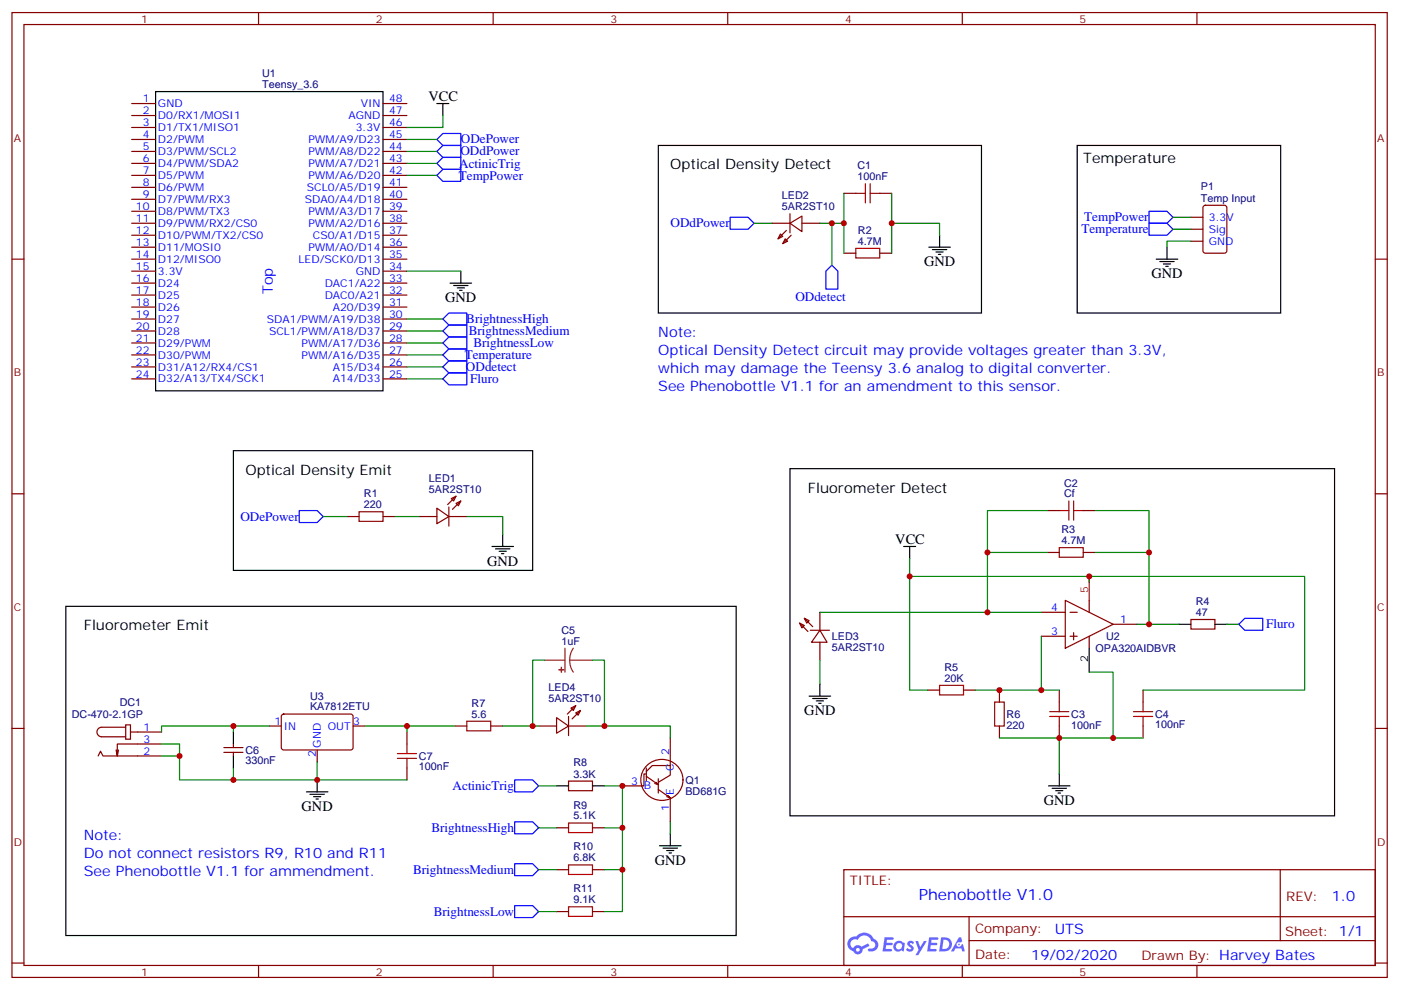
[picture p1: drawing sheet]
<svg xmlns="http://www.w3.org/2000/svg" width="413mm" height="292mm" viewBox="0 0 413 292" stroke-linecap="round" stroke-linejoin="round" font-family="sans-serif">
<path d="M194 42.9h95.3v49.4h-95.3zM317.5 42.9h60v49.4h-60zM68.8 132.8h88.2v35.3h-88.2zM232.8 138.1h160.5v102.3h-160.5zM19.4 178.7h197.6v97h-197.6z" fill="none" stroke="#000" stroke-width=".35"/>
<g fill="none" stroke="#870000" stroke-width=".35">
<path d="M3.5 3.7h405.4v284.3h-405.4zM7.1 7.2h398.2v277.3h-398.2zM76.2 3.7v3.5M145.3 3.7v3.5M214.5 3.7v3.5M283.6 3.7v3.5M352.8 3.7v3.5M3.5 76.4h3.6M405.3 76.4h3.6M3.5 145.5h3.6M405.3 145.5h3.6M3.5 214.7h3.6"/>
<path d="M405.3 214.7h3.6M248.7 256.3h156.6v28.2h-156.6zM377.3 256.3v20.9M248.7 270.1h156.5M285.6 277.2h119.6M285.6 270.1v14.2M3.5 283.8h3.6M76.2 284.5v3.5M145.3 284.5v3.5M214.5 284.5v3.5M283.6 284.5v3.5M352.8 284.5v3.5"/>
<path d="M405.3 283.8h3.6"/>
</g>
<g fill="#5487ff">
<path d="M267.7 277.5a1.22 1.22 0 0 1 1.7 .2l-.4 .6a.47 .47 0 0 0-.3-.4 .47 .47 0 0 0-.5 .2l.1 .2a1.14 1.14 0 0 1 .8 1.8 1.14 1.14 0 0 1-1.9 0l-.2-.2 .5-.6 .7 .5a.29 .29 0 0 0 .3-.3 .29 .29 0 0 0-.2-.3 1.04 1.04 0 0 1-.6-1.7z"/>
<path d="M260.7 276.2h2.4l.3 .2-.2 .5-1.8 .1-.1 .8h1.5l.3 .4-.3 .4h-1.6l-.2 1.1h1.7l.2 .3-.2 .3-2.6 .1z"/>
<path d="M273.8 276.2h2.4l.3 .2-.1 .5-1.8 .1-.2 .8h1.6l.3 .4-.4 .4-1.6-.1-.1 1.1 1.7 .1 .2 .3-.2 .3-2.6 .1z"/>
<path d="M282.6 276.2h.7l.3 1.3-.6 .3a.69 .69 0 0 0-1 .3 .69 .69 0 0 0 .4 .9 .69 .69 0 0 0 .9-.6l.5-.2 .6 2.2h-.8l-.2-.9h-1.8l-.5 .9h-.8z"/>
<path d="M269.8 277.3h.8l.6 1.8 1.1-1.8h.9l-2.6 4.2h-.8l.9-1.5z"/>
<path d="M277.4 276.2l-.6 4.2h1.3a2.11 2.11 0 0 0 2.5-2.1 2.11 2.11 0 0 0-2.5-2.1zM278.1 277a1.39 1.39 0 0 1 1.7 1.4 1.39 1.39 0 0 1-1.8 1.2h-.3z"/>
<path d="M263.7 277.8a1.54 1.54 0 0 0-.1 2.2 1.54 1.54 0 0 0 2.2 .1l.6 .3 .3-2.3-.2-.3h-.4a1.49 1.49 0 0 0-2.4 0zM264 278.8a.94 .94 0 0 1 1.8 0 .94 .94 0 0 1-1.8 0z"/>
<path d="M250.4 276.6a2.18 2.18 0 0 0 1.1 3.7 1.44 1.44 0 0 0 1.6 .9 1.44 1.44 0 0 0 1.2-1.4l2-1.1-.5-.7-1.9 1a1.47 1.47 0 0 0-2.4 .4 1.39 1.39 0 0 1-.7-1.9 1.39 1.39 0 0 1 2-.5 2.12 2.12 0 0 1 2.2-1.3 2.12 2.12 0 0 1 1.9 1.7 1.14 1.14 0 0 1 1.1 1.4 1.14 1.14 0 0 1-1.7 .7 .43 .43 0 0 0-.5 .4 .43 .43 0 0 0 .4 .5 1.98 1.98 0 0 0 2.5-1.2 1.98 1.98 0 0 0-1.2-2.6 3.1 3.1 0 0 0-5.3-.6l-.9 .1zM252.3 279.9a.55 .55 0 0 1 1.1 0 .55 .55 0 0 1-1.1 0z"/>
<circle cx="282.6" cy="278.3" r=".26"/>
</g>
<g fill="none" stroke="#a10000" stroke-width=".35">
<path d="M252.2 57h2.9M255.1 54.2v5.6M256.5 57h2.8M256.5 54.2v5.6M252.2 73.2h7.1v2.8h-7.1zM105.8 150.8h7.1v2.8h-7.1zM312.2 150.5h2.8M315 147.6v5.7M316.4 147.6v5.7M316.4 150.5h2.9M312.2 161.4h7.1v2.8h-7.1zM119.9 219.3v2.8"/>
<path d="M137.6 212.5h7v2.9h-7zM276.9 202h7.1v2.8h-7.1zM293.2 206.9h2.8v7.1h-2.8zM309.4 211.1h5.6M309.4 209.7h5.6M312.2 206.9v2.8M312.2 211.1v2.9M334.1 211.1h5.6M334.1 209.7h5.6M336.9 206.9v2.8M336.9 211.1v2.9M117.1 223.5h5.7"/>
<path d="M117.1 222.1h5.7M119.9 223.5v2.8M167.6 242.5h7v2.9h-7zM167.6 254.9h7v2.8h-7zM167.6 267.2h7v2.9h-7z"/>
</g>
<g fill="none" stroke="#870000" stroke-width=".35">
<path d="M38.8 30.5h7.1M38.8 34h7.1M38.8 37.6h7.1M112.9 30.5h7M112.9 34h7M112.9 37.6h7M38.8 41.1h7.1M38.8 44.6h7.1M38.8 48.2h7.1M38.8 51.7h7.1M38.8 55.2h7.1M38.8 58.7h7.1"/>
<path d="M112.9 41.1h7M112.9 44.6h7M112.9 48.2h7M112.9 51.7h7M112.9 55.2h7M112.9 58.7h7M248.7 57h3.5M259.3 57h3.5M38.8 65.8h7.1M38.8 62.3h7.1M38.8 69.3h7.1M38.8 72.8h7.1"/>
<path d="M38.8 76.4h7.1M38.8 79.9h7.1M112.9 65.8h7M112.9 62.3h7M112.9 69.3h7M112.9 72.8h7M112.9 76.4h7M112.9 79.9h7M227.5 65.8h5.3M230 69l.7 .7-1.4 .7zM231.4 70.4l.7 .7-1.4 .7zM231.8 67.9l-2.5 2.5"/>
<path d="M232.8 65.8l3.6-2.1v4.6zM232.8 63v5.6M233.2 69.3l-2.5 2.5M236.4 65.8h5.3M248.7 74.6h3.5M259.3 74.6h3.5M351 64h3.5M351 67.6h3.5M351 71.1h3.5M354.8 60.7l.4-.2h5.7l.6 .4 .1 13-.5 .7h-5.9l-.6-.4-.1-13zM38.8 83.4h7.1M38.8 87h7.1"/>
<path d="M38.8 90.5h7.1M38.8 94h7.1M38.8 97.5h7.1M112.9 83.4h7M112.9 87h7M112.9 90.5h7M112.9 94h7M112.9 97.5h7M38.8 101.1h7.1M38.8 104.6h7.1M38.8 108.1h7.1M38.8 111.7h7.1"/>
<path d="M112.9 101.1h7M112.9 104.6h7M112.9 108.1h7M112.9 111.7h7M102.3 152.2h3.5M112.9 152.2h3.5M123.5 152.2h5.3M128.8 149.8l3.5 2.4-3.5 2.1zM132.3 149.4v5.6M132.3 152.2h5.3M133 146.9l1.4-.7-.7 1.4zM134.4 148.3l1.4-.7-.7 1.4z"/>
<path d="M134.4 146.2l-2.5 2.5M135.8 147.6l-2.5 2.5M308.7 150.5h3.5M319.3 150.5h3.5M308.7 162.8h3.5M314 176.9l14.1 7.1-14.1 7zM319.3 162.8h3.5M321 176.9v3.5M235.7 183.6l1.4 .7-.7 .7zM235.7 183.6l2.4 2.5M237.1 182.2l1.4 .7-.7 .7zM237.1 182.2l2.4 2.5"/>
<path d="M238.8 185.7h5.7M241.7 185.7l2.1 3.6h-4.6zM241.7 180.4v5.3M241.7 189.3v5.3M306.9 180.4h7.1M306.9 187.5h7.1M315.4 180.4h2.1M315.4 187.5h2.1M316.4 186.4v2.2M321 187.5v3.5M328.1 184h7M351 182.6h7.1v2.8h-7.1z"/>
<path d="M37 213.6h1.5v4.2h-1.5zM37 214.3h-7a1.41 1.41 0 0 0-1.4 1.4 1.41 1.41 0 0 0 1.4 1.4h7M38.5 215.7h9.1M47.6 219.3h-13v3.5l-.4-1.8M68.8 219.3v1M79.4 214h3.5M83.1 210.6l.5-.2 20 .1 .5 .6-.1 9.5-.6 .4-20.1-.1-.4-.6v-9.2zM104.1 214h3.5M119.9 215.7v3.6M134.1 214h3.5M144.6 214h3.6M158.7 214h5.3"/>
<path d="M164 211.5l3.6 2.5-3.6 2.1zM167.6 211.1v5.7M167.6 214h5.3M168.3 208.7l1.4-.7-.7 1.4zM169.7 210.1l1.4-.7-.7 1.4zM169.7 208l-2.5 2.4M171.1 209.4l-2.5 2.4M197.6 217.5v6.7M273.4 203.4h3.5M284 203.4h3.5M294.6 203.4v3.5M294.6 214v3.5"/>
<path d="M312.2 203.4v3.5M312.2 214v3.5M336.9 203.4v3.5M336.9 214v3.5M28.9 222.8l.7-1.4 .7 1.4h17.3M34.9 221l-.3 1.8M66 221.7h5.6M66 220.3h5.6M68.8 221.7v1.1M93.5 221v3.5M119.9 226.3v3.5M167.6 230.2h7v2.8h-7z"/>
<path d="M190.5 228.8l3.5 2.4-.7-.7M190.5 228.1h-.7v3.5h-6.4M190.5 226.3v3.9M190.7 225.6a6.2 6.2 0 0 1 8.8-.2 6.2 6.2 0 0 1 0 8.8 6.2 6.2 0 0 1-8.8-.1 5.9 5.9 0 0 1 0-8.5zM193 230.9l1 .3M194 232.7l3.6 2.4-.8-.7M194 229.5v4.2M196.5 234.8l1.1 .3v7.1M197.6 225.6h-5.3l-1.8 1.8M197.6 224.5v3.9l-3.6 2.1M164 243.9h3.6M164 256.3h3.6"/>
<path d="M174.6 243.9h3.6M174.6 256.3h3.6M164 268.6h3.6M174.6 268.6h3.6"/>
</g>
<g fill="none" stroke="#000" stroke-width=".35">
<path d="M45.9 27h67v88.2h-67zM128.8 30.5h3.5M130.5 30.5v3.5M135.8 79.9v3.5M273.8 72.8h6.3M274.8 73.6h4.2M275.9 74.3h2.1M276.6 75h.7M276.9 69.3v3.5M340.8 76.4h6.3M341.8 77.1h4.3M342.9 77.8h2.1"/>
<path d="M343.6 78.5h.7M344 72.8v3.6M132.6 83.4h6.4M133.7 84.1h4.2M134.8 84.8h2.1M135.5 85.5h.7M148.2 157.5v3.5M145 161h6.3M146 161.7h4.3M147.1 162.5h2.1M147.8 163.2h.7M266.3 161h3.6"/>
<path d="M268.1 161v3.6M321 191v7.1M347.5 184h3.5M358.1 184h3.5M68.8 215.7v3.6M238.5 205.1h6.3M239.5 205.8h4.3M240.6 206.6h2.1M241.3 207.3h.7M241.7 201.6v3.5M68.8 222.8v3.5M90.3 233.4h6.4"/>
<path d="M91.4 234.1h4.2M92.4 234.8h2.1M93.1 235.5h.7M93.5 229.8v3.6M164 231.6h3.6M174.6 231.6h3.6M309 231.6h6.4M310.1 232.3h4.2M311.1 233h2.2M311.9 233.7h.7M312.2 228.1v3.5M194.4 249.2h6.3"/>
<path d="M195.4 249.9h4.3M196.5 250.6h2.1M197.2 251.4h.7M197.6 245.7v3.5"/>
</g>
<g fill="#8c2424" stroke="#8c2424" stroke-width=".35">
<path d="M164.7 197.3l1.5 .1z"/>
<path d="M165.5 196.7v1.4z"/>
</g>
<path d="M160.5 194.6h6M166.5 191v7.1M167.9 194.6l.3 1.8 .8 1.7M167.9 194.6h6.7M169 191l-.8 1.7-.3 1.9" fill="none" stroke="#8c2424" stroke-width=".35"/>
<path d="M321 169.9v7" fill="none" stroke="#f00" stroke-width=".35"/>
<g fill="none" stroke="#00f" stroke-width=".35">
<path d="M128.8 44.6l1.7-1.7h5.3v3.5h-5.3zM128.8 41.1l1.7-1.8h5.3v3.6h-5.3zM128.8 48.2l1.7-1.8h5.3v3.5h-5.3zM128.8 51.7l1.7-1.8h5.3v3.5h-5.3zM215.2 64h5.3l1.7 1.8-1.7 1.8h-5.3zM245.2 78.1l1.7 1.8v5.3h-3.5v-5.3zM338.7 65.8h5.3l1.7 1.8-1.7 1.7h-5.3zM338.7 62.3h5.3l1.7 1.7-1.7 1.8h-5.3zM130.5 94l1.8-1.7h5.3v3.5h-5.3zM130.5 97.5l1.8-1.7h5.3v3.5h-5.3zM130.5 111.7l1.8-1.8h5.3v3.5h-5.3zM130.5 108.1l1.8-1.7h5.3v3.5h-5.3z"/>
<path d="M130.5 101.1l1.8-1.8h5.3v3.5h-5.3zM132.3 102.8h5.3v3.6h-5.3l-1.8-1.8zM88.2 150.5h5.3l1.7 1.7-1.7 1.8h-5.3zM365.1 184l1.8-1.8h5.3v3.5h-5.3zM151.7 229.8h5.3l1.7 1.8-1.7 1.8h-5.3zM151.7 242.2h5.3l1.7 1.7-1.7 1.8h-5.3zM151.7 254.5h5.3l1.7 1.8-1.7 1.8h-5.3zM151.7 266.9h5.3l1.7 1.7-1.7 1.8h-5.3z"/>
</g>
<g fill="none" stroke="#008700" stroke-width=".35">
<path d="M130.5 34v3.6h-10.6M119.9 44.6h8.9M119.9 41.1h8.9M119.9 48.2h8.9M119.9 51.7h8.9M248.7 57v8.8h-7M262.8 57v17.6M119.9 79.9h15.9M222.2 65.8h5.3M245.2 65.8v12.3M248.7 65.8v8.8M262.8 65.8h14.1v3.5"/>
<path d="M345.7 64h5.3M345.7 67.6h5.3M351 71.1h-7v1.7M119.9 94h10.6M119.9 97.5h10.6M119.9 111.7h10.6M119.9 108.1h10.6M119.9 104.6h10.6M119.9 101.1h10.6M95.2 152.2h7.1M116.4 152.2h7.1M137.6 152.2h10.6v5.3"/>
<path d="M308.7 150.5h-17.7v12.3M322.8 150.5h15.9v12.3M268.1 164.6v5.3M308.7 162.8h-17.7v17.6h15.9M321 171.6v-1.7h63.5v33.5h-47.6M321 169.9h-52.9v33.5h5.3M322.8 162.8h15.9v21.2M160.5 194.6h-3.5v19.4M174.6 194.6h3.6v19.4M241.7 180.4h49.3M241.7 194.6v7M306.9 187.5v15.9h-19.4"/>
<path d="M321 198.1h7.1v19.4M335.1 184h12.4M361.6 184h3.5M47.6 219.3h5.3v10.5h15.9v-3.5M47.6 215.7v-1.7h21.2v1.7M68.8 214h10.6M107.6 214h12.3v1.7M119.9 214h14.2M148.2 214h10.5M172.9 214h24.7v3.5M294.6 217.5h42.3M306.9 203.4h5.3"/>
<path d="M312.2 217.5v10.6M47.6 222.8h5.3M68.8 229.8h51.1M93.5 224.5v5.3M158.7 231.6h5.3M178.2 231.6h5.2v12.3h-5.2M158.7 243.9h5.3M158.7 256.3h5.3M183.4 243.9v12.4h-5.2M183.4 256.3v12.3h-5.2M197.6 242.2v3.5M158.7 268.6h5.3"/>
</g>
<g fill="#c00">
<circle cx="294.6" cy="203.4" r=".88"/>
<circle cx="183.4" cy="256.3" r=".88"/>
<circle cx="328.1" cy="217.5" r=".88"/>
<circle cx="312.2" cy="217.5" r=".88"/>
<circle cx="291" cy="180.4" r=".88"/>
<circle cx="68.8" cy="214" r=".88"/>
<circle cx="52.9" cy="222.8" r=".88"/>
<circle cx="119.9" cy="214" r=".88"/>
<circle cx="157" cy="214" r=".88"/>
<circle cx="178.2" cy="214" r=".88"/>
<circle cx="321" cy="169.9" r=".88"/>
<circle cx="306.9" cy="203.4" r=".88"/>
<circle cx="338.7" cy="184" r=".88"/>
<circle cx="248.7" cy="65.8" r=".88"/>
<circle cx="93.5" cy="229.8" r=".88"/>
<circle cx="68.8" cy="229.8" r=".88"/>
<circle cx="338.7" cy="162.8" r=".88"/>
<circle cx="291" cy="162.8" r=".88"/>
<circle cx="262.8" cy="65.8" r=".88"/>
<circle cx="268.1" cy="169.9" r=".88"/>
<circle cx="245.2" cy="65.8" r=".88"/>
<circle cx="183.4" cy="231.6" r=".88"/>
<circle cx="183.4" cy="243.9" r=".88"/>
</g>
<text font-size="4.6" fill="#00f" x="270.8" y="265.3">Phenobottle V1.0</text>
<g font-size="4.2">
<text x="126.3" y="29.8">VCC</text>
<text x="197.6" y="49.9">Optical Density Detect</text>
<text x="319.3" y="48.2">Temperature</text>
<text x="272.3" y="78.5">GND</text>
<text x="339.4" y="82">GND</text>
<text x="131.2" y="89.1">GND</text>
<text x="72.3" y="139.9">Optical Density Emit</text>
<text x="238.1" y="145.2">Fluorometer Detect</text>
<text x="263.9" y="160.3">VCC</text>
<text x="143.6" y="166.7">GND</text>
<text x="24.7" y="185.7">Fluorometer Emit</text>
<text x="237.1" y="210.8">GND</text>
<text x="88.9" y="239">GND</text>
<text x="307.6" y="237.2">GND</text>
<text x="193" y="254.9">GND</text>
</g>
<g font-size="4.2" fill="#00f">
<text x="80.4" y="86.7" transform="rotate(-90 80.4 86.7)">Top</text>
<text x="194" y="99.3">Note:</text>
<text x="194" y="104.6">Optical Density Detect circuit may provide voltages greater than 3.3V,</text>
<text x="194" y="109.9">which may damage the Teensy 3.6 analog to digital converter.</text>
<text x="194" y="115.2">See Phenobottle V1.1 for an amendment to this sensor.</text>
<text x="24.7" y="247.5">Note:</text>
<text x="24.7" y="252.8">Do not connect resistors R9, R10 and R11</text>
<text x="24.7" y="258.1">See Phenobottle V1.1 for ammendment.</text>
<text x="392.5" y="265.6">1.0</text>
<text x="310.9" y="275.1">UTS</text>
<text x="304" y="282.9">19/02/2020</text>
</g>
<g font-size="3.9" fill="#00f">
<text x="135.7" y="45.8">ODdPower</text>
<text x="135.8" y="42.3">ODePower</text>
<text x="135.2" y="53">TempPower</text>
<text x="135.3" y="49.4">ActinicTrig</text>
<text x="319.6" y="65.3">TempPower</text>
<text x="197.6" y="67">ODdPower</text>
<text x="318.7" y="68.8">Temperature</text>
<text x="234.4" y="88.6">ODdetect</text>
<text x="137.4" y="95.3">BrightnessHigh</text>
<text x="138.2" y="98.8">BrightnessMedium</text>
<text x="137" y="105.9">Temperature</text>
<text x="139.5" y="102.3">BrightnessLow</text>
<text x="137.3" y="109.3">ODdetect</text>
<text x="138.6" y="112.8">Fluro</text>
<text x="70.8" y="153.4">ODePower</text>
<text x="373.2" y="185.1">Fluro</text>
<text x="133.4" y="232.8">ActinicTrig</text>
<text x="127.2" y="245.2">BrightnessHigh</text>
<text x="121.8" y="257.5">BrightnessMedium</text>
<text x="127.8" y="269.9">BrightnessLow</text>
</g>
<g font-size="3.9" fill="#800">
<text x="250.5" y="260.9">TITLE:</text>
<text x="379.1" y="265.6">REV:</text>
<text x="287.4" y="275.1">Company:</text>
<text x="378.7" y="275.7">Sheet: 1/1</text>
<text x="287.4" y="282.8">Date:</text>
<text x="336.4" y="282.8">Drawn By: Harvey Bates</text>
</g>
<g font-size="3.2" fill="#800">
<text x="41.6" y="6.7">1</text>
<text x="110.8" y="6.7">2</text>
<text x="179.9" y="6.7">3</text>
<text x="249.1" y="6.7">4</text>
<text x="318.2" y="6.7">5</text>
<text x="4.1" y="41.8">A</text>
<text x="405.9" y="41.8">A</text>
<text x="4.1" y="110.9">B</text>
<text x="405.9" y="110.9">B</text>
<text x="4.1" y="180.1">C</text>
<text x="405.9" y="180.1">C</text>
<text x="4.1" y="249.2">D</text>
<text x="405.9" y="249.2">D</text>
<text x="41.6" y="287.5">1</text>
<text x="110.8" y="287.5">2</text>
<text x="179.9" y="287.5">3</text>
<text x="249.1" y="287.5">4</text>
<text x="318.2" y="287.5">5</text>
</g>
<g font-size="3.2" fill="#000080">
<text x="77.3" y="22.6">U1</text>
<text x="77.3" y="25.9">Teensy_3.6</text>
<text x="252.7" y="53.1">100nF</text>
<text x="252.7" y="49.9">C1</text>
<text x="230.5" y="58.7">LED2</text>
<text x="353.9" y="59.4">Temp Input</text>
<text x="353.9" y="56.1">P1</text>
<text x="230.5" y="61.9">5AR2ST10</text>
<text x="252.9" y="69">R2</text>
<text x="252.9" y="72.1">4.7M</text>
<text x="126.4" y="142">LED1</text>
<text x="313.6" y="143.5">C2</text>
<text x="107.3" y="149.8">220</text>
<text x="107.3" y="146.4">R1</text>
<text x="126.4" y="145.2">5AR2ST10</text>
<text x="313.6" y="146.6">Cf</text>
<text x="312.8" y="160.3">4.7M</text>
<text x="312.8" y="157.2">R3</text>
<text x="352.4" y="178.2">R4</text>
<text x="352.4" y="181.5">47</text>
<text x="165.5" y="190">1uF</text>
<text x="165.5" y="186.8">C5</text>
<text x="245.2" y="191.7">5AR2ST10</text>
<text x="245.2" y="188.7">LED3</text>
<text x="326" y="188.6">U2</text>
<text x="278.4" y="197.7">R5</text>
<text x="322.9" y="192.2">OPA320AIDBVR</text>
<text x="161.7" y="203.7">LED4</text>
<text x="278.4" y="200.9">20K</text>
<text x="35.3" y="208.2">DC1</text>
<text x="91.4" y="209.4">KA7812ETU</text>
<text x="91.4" y="206.2">U3</text>
<text x="139" y="208.4">R7</text>
<text x="161.7" y="206.9">5AR2ST10</text>
<text x="21.2" y="211.7">DC-470-2.1GP</text>
<text x="139" y="211.5">5.6</text>
<text x="296.7" y="214.7">220</text>
<text x="296.7" y="211.5">R6</text>
<text x="315.7" y="214.9">100nF</text>
<text x="315.7" y="211.5">C3</text>
<text x="340.4" y="214.7">100nF</text>
<text x="340.4" y="211.5">C4</text>
<text x="72.3" y="225.2">330nF</text>
<text x="72.3" y="222.2">C6</text>
<text x="123.5" y="227">100nF</text>
<text x="123.5" y="223.9">C7</text>
<text x="169" y="225.8">R8</text>
<text x="169" y="229.1">3.3K</text>
<text x="202" y="231">Q1</text>
<text x="169" y="238.3">R9</text>
<text x="202" y="234.3">BD681G</text>
<text x="169" y="241.5">5.1K</text>
<text x="169" y="250.5">R10</text>
<text x="169" y="253.8">6.8K</text>
<text x="169" y="263">R11</text>
<text x="169" y="266.2">9.1K</text>
</g>
<g font-size="3.2" fill="#00f">
<text x="42.1" y="30.2">1</text>
<text x="42.1" y="33.7">2</text>
<text x="46.6" y="31.6">GND</text>
<text x="46.6" y="35.1">D0/RX1/MOSI1</text>
<text x="102.7" y="35.1">AGND</text>
<text x="106.3" y="31.6">VIN</text>
<text x="114.7" y="33.7">47</text>
<text x="114.7" y="30.2">48</text>
<text x="42.1" y="37.2">3</text>
<text x="42.1" y="40.7">4</text>
<text x="46.6" y="38.6">D1/TX1/MISO1</text>
<text x="104.8" y="38.6">3.3V</text>
<text x="114.7" y="40.7">45</text>
<text x="114.7" y="37.2">46</text>
<text x="42.1" y="44.3">5</text>
<text x="42.1" y="47.8">6</text>
<text x="46.6" y="42.2">D2/PWM</text>
<text x="46.6" y="45.7">D3/PWM/SCL2</text>
<text x="90.9" y="45.7">PWM/A8/D22</text>
<text x="90.9" y="42.2">PWM/A9/D23</text>
<text x="114.7" y="47.8">43</text>
<text x="114.7" y="44.3">44</text>
<text x="42.1" y="51.3">7</text>
<text x="46.6" y="49.2">D4/PWM/SDA2</text>
<text x="46.6" y="52.7">D5/PWM</text>
<text x="90.9" y="52.7">PWM/A6/D20</text>
<text x="90.9" y="49.2">PWM/A7/D21</text>
<text x="114.7" y="51.3">42</text>
<text x="42.1" y="54.9">8</text>
<text x="42.1" y="58.4">9</text>
<text x="46.6" y="56.3">D6/PWM</text>
<text x="46.6" y="59.8">D7/PWM/RX3</text>
<text x="89.8" y="59.8">SDA0/A4/D18</text>
<text x="90.5" y="56.3">SCL0/A5/D19</text>
<text x="114.7" y="58.4">40</text>
<text x="114.7" y="54.9">41</text>
<text x="40.1" y="61.9">10</text>
<text x="40.1" y="65.4">11</text>
<text x="46.6" y="63.3">D8/PWM/TX3</text>
<text x="90.9" y="63.3">PWM/A3/D17</text>
<text x="114.7" y="65.4">38</text>
<text x="114.7" y="61.9">39</text>
<text x="356.3" y="65.1">3.3V</text>
<text x="40.1" y="69">12</text>
<text x="46.6" y="66.9">D9/PWM/RX2/CS0</text>
<text x="46.6" y="70.4">D10/PWM/TX2/CS0</text>
<text x="90.9" y="66.9">PWM/A2/D16</text>
<text x="92.2" y="70.4">CS0/A1/D15</text>
<text x="114.7" y="69">37</text>
<text x="356.3" y="68.6">Sig</text>
<text x="40.1" y="72.5">13</text>
<text x="40.1" y="76">14</text>
<text x="46.6" y="73.9">D11/MOSI0</text>
<text x="46.6" y="77.4">D12/MISO0</text>
<text x="88" y="77.4">LED/SCK0/D13</text>
<text x="90.9" y="73.9">PWM/A0/D14</text>
<text x="114.7" y="76">35</text>
<text x="114.7" y="72.5">36</text>
<text x="356.3" y="72.1">GND</text>
<text x="40.1" y="79.6">15</text>
<text x="40.1" y="83.1">16</text>
<text x="46.6" y="81">3.3V</text>
<text x="104.9" y="81">GND</text>
<text x="114.7" y="83.1">33</text>
<text x="114.7" y="79.6">34</text>
<text x="40.1" y="86.6">17</text>
<text x="46.6" y="84.5">D24</text>
<text x="46.6" y="88">D25</text>
<text x="95.7" y="88">DAC0/A21</text>
<text x="95.7" y="84.5">DAC1/A22</text>
<text x="114.7" y="86.6">32</text>
<text x="40.1" y="90.1">18</text>
<text x="40.1" y="93.7">19</text>
<text x="46.6" y="91.5">D26</text>
<text x="46.6" y="95.1">D27</text>
<text x="78.7" y="95.1">SDA1/PWM/A19/D38</text>
<text x="98.1" y="91.5">A20/D39</text>
<text x="114.7" y="93.7">30</text>
<text x="114.7" y="90.1">31</text>
<text x="40.1" y="97.2">20</text>
<text x="40.1" y="100.7">21</text>
<text x="46.6" y="98.6">D28</text>
<text x="79.3" y="98.6">SCL1/PWM/A18/D37</text>
<text x="114.7" y="100.7">28</text>
<text x="114.7" y="97.2">29</text>
<text x="40.1" y="104.2">22</text>
<text x="40.1" y="107.8">23</text>
<text x="46.6" y="102.1">D29/PWM</text>
<text x="46.6" y="105.7">D30/PWM</text>
<text x="88.9" y="105.7">PWM/A16/D35</text>
<text x="88.9" y="102.1">PWM/A17/D36</text>
<text x="114.7" y="107.8">26</text>
<text x="114.7" y="104.2">27</text>
<text x="40.1" y="111.3">24</text>
<text x="46.6" y="109.2">D31/A12/RX4/CS1</text>
<text x="46.6" y="112.7">D32/A13/TX4/SCK1</text>
<text x="98.1" y="112.7">A14/D33</text>
<text x="98.1" y="109.2">A15/D34</text>
<text x="114.7" y="111.3">25</text>
<text x="309.8" y="180.1">4</text>
<text x="330.2" y="183.6">1</text>
<text x="309.8" y="187.1">3</text>
<text x="42.3" y="215.4">1</text>
<text x="80.9" y="213.6">1</text>
<text x="83.6" y="215">IN</text>
<text x="96.6" y="215">OUT</text>
<text x="104.1" y="213.6">3</text>
<text x="42.3" y="218.9">3</text>
<text x="94.5" y="220.3" transform="rotate(-90 94.5 220.3)">GND</text>
<text x="42.3" y="222.4">2</text>
<text x="93.1" y="223" transform="rotate(-90 93.1 223)">2</text>
<text x="197.2" y="222.4" transform="rotate(-90 197.2 222.4)">2</text>
<text x="198.6" y="227.1" transform="rotate(-90 198.6 227.1)">C</text>
<text x="186" y="231.2">3</text>
<text x="189.8" y="232.7">B</text>
<text x="197.2" y="238.9" transform="rotate(-90 197.2 238.9)">1</text>
<text x="198.6" y="234.4" transform="rotate(-90 198.6 234.4)">E</text>
</g>
<text font-size="3.2" fill="#f00" x="320.7" y="174.8" transform="rotate(-90 320.7 174.8)">5</text>
<text font-size="3.2" x="320.7" y="195.2" transform="rotate(-90 320.7 195.2)">2</text>
</svg>
